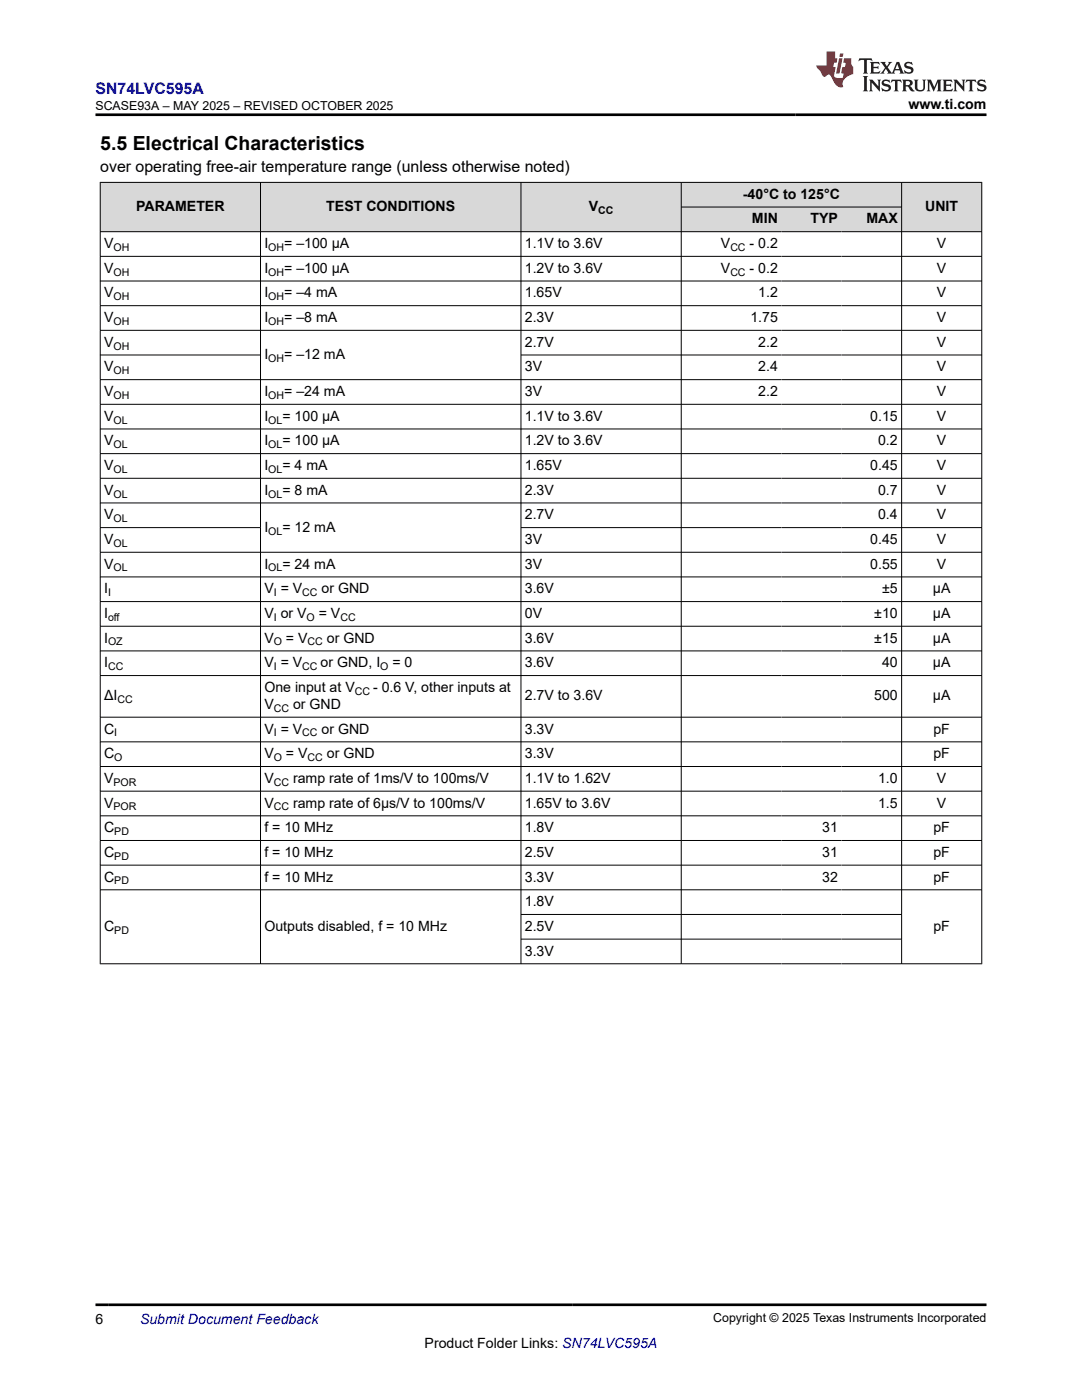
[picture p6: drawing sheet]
<svg xmlns="http://www.w3.org/2000/svg" width="216mm" height="279mm" viewBox="0 0 216 279" stroke-linecap="round" stroke-linejoin="round" font-family="sans-serif">
<g fill="#d8d8d8">
<path d="M20 36.4h175.9v4.9h-175.9z" fill-rule="evenodd"/>
<path d="M20.1 36.5h31.8v9.7h-31.8z" fill-rule="evenodd"/>
<path d="M52 36.5h51.9v9.7h-51.9z" fill-rule="evenodd"/>
<path d="M104 36.5h31.9v9.7h-31.9z" fill-rule="evenodd"/>
<path d="M136 36.5h43.8v4.8h-43.8z" fill-rule="evenodd"/>
<path d="M180 36.5h15.8v9.7h-15.8z" fill-rule="evenodd"/>
<path d="M136 41.4h19.9v4.8h-19.9z" fill-rule="evenodd"/>
<path d="M155.9 41.4h12v4.8h-12z" fill-rule="evenodd"/>
<path d="M167.9 41.4h11.9v4.8h-11.9z" fill-rule="evenodd"/>
</g>
<g fill="none" stroke="#000" stroke-width=".2">
<path d="M19.9 36.4h176.1M20 36.3v156.1M52 36.3v156.1M104 36.3v156.1M135.9 36.3v156.1M179.9 36.3v156.1M195.9 36.3v156.1M19.9 46.2h176.1M19.9 51.2h176.1M19.9 56.1h176.1M135.9 41.3h44.1M19.9 61h176.1"/>
<path d="M19.9 65.9h176.1M19.9 70.8h32.1M19.9 75.8h176.1M104 70.8h92M19.9 80.7h176.1M19.9 85.6h176.1M19.9 90.5h176.1M19.9 95.5h176.1M19.9 100.4h176.1M19.9 105.3h32.1M19.9 110.2h176.1M19.9 115.1h176.1"/>
<path d="M104 105.3h92M19.9 120.1h176.1M19.9 125h176.1M19.9 129.9h176.1M19.9 134.8h176.1M19.9 143.1h176.1M19.9 148.1h176.1M19.9 153h176.1M19.9 157.9h176.1M19.9 162.8h176.1M19.9 167.7h176.1M19.9 172.7h176.1"/>
<path d="M19.9 177.6h176.1M19.9 192.3h176.1M104 182.5h76M104 187.4h76"/>
</g>
<path d="M171.5 11.6l-.2 .6 .5-.2h.6v.1v2.2l-.2 .4h1l-.2-.4v-2.2v-.1h.5l.6 .2-.2-.6zM173.6 12.4l.2 .3v1.6l-.2 .4h1.9l.1-.6a1.08 1.08 0 0 1-1.3 .2v-.7h.6l.4 .2v-.7l-.4 .2h-.6v-.5l.2-.2a1 1 0 0 1 1 .3l-.1-.5zM175.7 12.4l.9 1.1-1 1.2h.9l-.2-.2 .5-.8 .4 .8-.2 .2h1.6l-.2-.2 .2-.5h.9l.1 .5-.1 .2h.9l-.2-.4-.8-1.9h-.5l-.9 2.1-.9-1.1 .9-1h-.8l.2 .2-.4 .6-.4-.6 .2-.2zM179 12.8l.4 1h-.7zM180.7 12.5a.65 .65 0 0 0-.2 .7 .65 .65 0 0 0 .6 .5l.6 .1 .1 .3a.79 .79 0 0 1-.7 .4 .79 .79 0 0 1-.7-.5l.1 .7 .2-.1a.93 .93 0 0 0 1.1 0 .93 .93 0 0 0 .4-.9 1.46 1.46 0 0 0-1.2-.6l-.1-.3a1.09 1.09 0 0 1 1.2 .2l-.2-.6-.1 .1-.5-.2zM172.2 15.2l.2 .4v2.2l-.2 .4h1l-.2-.4v-2.2l.2-.4zM173.4 15.9l.2 .4v1.5l-.2 .4h.8l-.3-.4 .1-1.3 1.6 1.8v-2l.2-.4h-.7l.1 .2 .1 1.1-1.2-1.3zM176.2 16a.65 .65 0 0 0-.2 .8 .65 .65 0 0 0 .6 .4l.6 .2 .1 .2a.79 .79 0 0 1-.7 .4 .79 .79 0 0 1-.7-.5l.1 .7 .2-.1a.93 .93 0 0 0 1.1 .1 .93 .93 0 0 0 .4-1 1.46 1.46 0 0 0-1.2-.5l-.1-.4a1.09 1.09 0 0 1 1.2 .2l-.1-.6-.2 .1-.5-.1zM177.9 15.9l-.1 .6a.63 .63 0 0 1 .8-.3v1.6l-.3 .4h1l-.2-.4v-1.6a.66 .66 0 0 1 .8 .3l-.1-.6zM180 15.9l.2 .4v1.5l-.2 .4h1l-.2-.2-.1-.7h.5l.1 .2a.79 .79 0 0 0 1.2 .6l-1-.9a.61 .61 0 0 0 .6-.6 .61 .61 0 0 0-.5-.7zM180.8 16.2h.1a.47 .47 0 0 1 .5 .1 .47 .47 0 0 1 .1 .5l-.1 .1-.7 .1zM182.3 15.9l.2 .2a2.27 2.27 0 0 0 .4 2 1.04 1.04 0 0 0 1.7-.7v-1.3l.2-.2h-.8l.2 .4v1.1a.6 .6 0 0 1-.6 .6 .6 .6 0 0 1-.6-.6v-1.1l.3-.4zM184.9 15.9l.2 .4v1.5l-.2 .4h.8l-.3-.4v-1.4l.9 1.9 .9-1.9v1.4l-.3 .4h1l-.2-.4v-1.5l.2-.4h-.8l-.7 1.5-.6-1.5zM188.1 15.9l.2 .4v1.5l-.2 .4h1.9l.1-.6a1.09 1.09 0 0 1-1.3 .2v-.7h.6l.4 .2v-.6l-.4 .2h-.6v-.6l.2-.1a1.01 1.01 0 0 1 1 .3l-.1-.6zM190.2 15.9l.3 .4v1.5l-.3 .4h.8l-.2-.4v-1.3l1.6 1.8v-2l.2-.4h-.7l.2 .2v1.1l-1.2-1.3zM192.8 15.9l-.1 .6a.63 .63 0 0 1 .8-.3v1.6l-.3 .4h1l-.2-.4v-1.6a.66 .66 0 0 1 .8 .3l-.1-.6zM195.2 16a.65 .65 0 0 0-.2 .8 .65 .65 0 0 0 .6 .4l.6 .2 .2 .2a.79 .79 0 0 1-.7 .4 .79 .79 0 0 1-.7-.5l.1 .7 .2-.1a.93 .93 0 0 0 1 .1 .93 .93 0 0 0 .5-1 1.46 1.46 0 0 0-1.3-.5v-.4a1.09 1.09 0 0 1 1.2 .2l-.2-.6-.2 .1-.5-.1z" fill="#231f20"/>
<path d="M164.9 10.3v2.7h-2l.1 .4 .8 1a.95 .95 0 0 0 1 .9 .59 .59 0 0 1 .5-.4 .59 .59 0 0 1 .5 .3l.4 .8a1.59 1.59 0 0 0 2.1 1.4 1.61 1.61 0 0 1 1-2.3l1-.3-.1-1.5a1.59 1.59 0 0 1-.3-1.7h-1.5l-.2 .9h.6l-.2 .9h-.5l-.2 .9v.3l.4 .1-.1 .9h-.7a.73 .73 0 0 1-1-.7l.3-1.5h-.5l.1-.9h.5l.2-.9h-.5v-1.3zM167.4 11.6l-.6 3.1h.7l.6-3.1zM167.6 10.7l-.1 .6h.7l.1-.6z" fill="#ed1c24"/>
<path d="M19 22.9h177.8M19 260.4h177.8" fill="none" stroke="#000" stroke-width=".53"/>
<text font-size="3.9" x="20" y="29.9">5.5 Electrical Characteristics</text>
<text font-size="3.2" fill="#00f" x="19" y="18.7">SN74LVC595A</text>
<text font-size="3.2" x="20" y="34.3">over operating free-air temperature range (unless otherwise noted)</text>
<g font-size="2.8">
<text x="181.3" y="21.8">www.ti.com</text>
<text x="148.2" y="39.7">-40°C to 125°C</text>
<text x="27.2" y="42.1">PARAMETER</text>
<text x="65.1" y="42.1">TEST CONDITIONS</text>
<text x="117.5" y="42.1">V</text>
<text x="150" y="44.6">MIN</text>
<text x="161.7" y="44.6">TYP</text>
<text x="172.9" y="44.6">MAX</text>
<text x="184.6" y="42.1">UNIT</text>
<text x="20.8" y="49.5">V</text>
<text x="52.7" y="49.5">I</text>
<text x="56.7" y="49.5">= –100 μA</text>
<text x="104.7" y="49.5">1.1V to 3.6V</text>
<text x="143.8" y="49.5">V</text>
<text x="149.6" y="49.5">- 0.2</text>
<text x="187" y="49.5">V</text>
<text x="20.8" y="54.4">V</text>
<text x="20.8" y="59.4">V</text>
<text x="52.7" y="54.4">I</text>
<text x="52.7" y="59.4">I</text>
<text x="56.7" y="54.4">= –100 μA</text>
<text x="56.7" y="59.4">= –4 mA</text>
<text x="104.7" y="54.4">1.2V to 3.6V</text>
<text x="104.7" y="59.4">1.65V</text>
<text x="143.8" y="54.4">V</text>
<text x="149.6" y="54.4">- 0.2</text>
<text x="151.3" y="59.4">1.2</text>
<text x="187" y="54.4">V</text>
<text x="187" y="59.4">V</text>
<text x="20.8" y="64.3">V</text>
<text x="52.7" y="64.3">I</text>
<text x="56.7" y="64.3">= –8 mA</text>
<text x="104.7" y="64.3">2.3V</text>
<text x="149.7" y="64.3">1.75</text>
<text x="187" y="64.3">V</text>
<text x="20.8" y="69.2">V</text>
<text x="52.7" y="71.7">I</text>
<text x="56.7" y="71.7">= –12 mA</text>
<text x="104.7" y="69.2">2.7V</text>
<text x="151.3" y="69.2">2.2</text>
<text x="187" y="69.2">V</text>
<text x="20.8" y="74.1">V</text>
<text x="104.7" y="74.1">3V</text>
<text x="151.3" y="74.1">2.4</text>
<text x="187" y="74.1">V</text>
<text x="20.8" y="79">V</text>
<text x="20.8" y="84">V</text>
<text x="52.7" y="79">I</text>
<text x="52.7" y="84">I</text>
<text x="56.4" y="84">= 100 μA</text>
<text x="56.7" y="79">= –24 mA</text>
<text x="104.7" y="79">3V</text>
<text x="104.7" y="84">1.1V to 3.6V</text>
<text x="151.3" y="79">2.2</text>
<text x="173.6" y="84">0.15</text>
<text x="187" y="79">V</text>
<text x="187" y="84">V</text>
<text x="20.8" y="88.9">V</text>
<text x="52.7" y="88.9">I</text>
<text x="56.4" y="88.9">= 100 μA</text>
<text x="104.7" y="88.9">1.2V to 3.6V</text>
<text x="175.2" y="88.9">0.2</text>
<text x="187" y="88.9">V</text>
<text x="20.8" y="93.8">V</text>
<text x="52.7" y="93.8">I</text>
<text x="56.4" y="93.8">= 4 mA</text>
<text x="104.7" y="93.8">1.65V</text>
<text x="173.6" y="93.8">0.45</text>
<text x="187" y="93.8">V</text>
<text x="20.8" y="98.7">V</text>
<text x="52.7" y="98.7">I</text>
<text x="56.4" y="98.7">= 8 mA</text>
<text x="104.7" y="98.7">2.3V</text>
<text x="175.2" y="98.7">0.7</text>
<text x="187" y="98.7">V</text>
<text x="20.8" y="103.6">V</text>
<text x="52.7" y="106.1">I</text>
<text x="56.4" y="106.1">= 12 mA</text>
<text x="104.7" y="103.6">2.7V</text>
<text x="175.2" y="103.6">0.4</text>
<text x="187" y="103.6">V</text>
<text x="20.8" y="108.6">V</text>
<text x="20.8" y="113.5">V</text>
<text x="52.7" y="113.5">I</text>
<text x="56.4" y="113.5">= 24 mA</text>
<text x="104.7" y="108.6">3V</text>
<text x="104.7" y="113.5">3V</text>
<text x="173.6" y="108.6">0.45</text>
<text x="173.6" y="113.5">0.55</text>
<text x="187" y="108.6">V</text>
<text x="187" y="113.5">V</text>
<text x="20.8" y="118.4">I</text>
<text x="52.7" y="118.4">V = V</text>
<text x="64.2" y="118.4">or GND</text>
<text x="104.7" y="118.4">3.6V</text>
<text x="176" y="118.4">±5</text>
<text x="186.2" y="118.4">µA</text>
<text x="20.8" y="123.3">I</text>
<text x="52.7" y="123.3">V or V</text>
<text x="63.6" y="123.3">= V</text>
<text x="104.7" y="123.3">0V</text>
<text x="174.5" y="123.3">±10</text>
<text x="186.2" y="123.3">µA</text>
<text x="20.8" y="128.3">I</text>
<text x="52.7" y="128.3">V</text>
<text x="57.1" y="128.3">= V</text>
<text x="65.2" y="128.3">or GND</text>
<text x="104.7" y="128.3">3.6V</text>
<text x="174.5" y="128.3">±15</text>
<text x="186.2" y="128.3">µA</text>
<text x="20.8" y="133.2">I</text>
<text x="52.7" y="133.2">V = V</text>
<text x="64" y="133.2">or GND, I</text>
<text x="78.3" y="133.2">= 0</text>
<text x="104.7" y="133.2">3.6V</text>
<text x="176" y="133.2">40</text>
<text x="186.2" y="133.2">µA</text>
<text x="20.8" y="139.8">ΔI</text>
<text x="52.7" y="141.5">V</text>
<text x="52.7" y="138.1">One input at V</text>
<text x="58.5" y="141.5">or GND</text>
<text x="74.4" y="138.1">- 0.6 V, other inputs at</text>
<text x="104.7" y="139.8">2.7V to 3.6V</text>
<text x="174.4" y="139.8">500</text>
<text x="186.2" y="139.8">µA</text>
<text x="20.8" y="146.4">C</text>
<text x="52.7" y="146.4">V = V</text>
<text x="64.2" y="146.4">or GND</text>
<text x="104.7" y="146.4">3.3V</text>
<text x="186.3" y="146.4">pF</text>
<text x="20.8" y="151.3">C</text>
<text x="52.7" y="151.3">V</text>
<text x="57.1" y="151.3">= V</text>
<text x="65.2" y="151.3">or GND</text>
<text x="104.7" y="151.3">3.3V</text>
<text x="186.3" y="151.3">pF</text>
<text x="20.8" y="156.2">V</text>
<text x="20.8" y="161.2">V</text>
<text x="52.7" y="156.2">V</text>
<text x="52.7" y="161.2">V</text>
<text x="58.5" y="156.2">ramp rate of 1ms/V to 100ms/V</text>
<text x="58.5" y="161.2">ramp rate of 6µs/V to 100ms/V</text>
<text x="104.7" y="156.2">1.1V to 1.62V</text>
<text x="104.7" y="161.2">1.65V to 3.6V</text>
<text x="175.2" y="156.2">1.0</text>
<text x="175.2" y="161.2">1.5</text>
<text x="187" y="156.2">V</text>
<text x="187" y="161.2">V</text>
<text x="20.8" y="166.1">C</text>
<text x="52.7" y="166.1">f = 10 MHz</text>
<text x="104.7" y="166.1">1.8V</text>
<text x="164.1" y="166.1">31</text>
<text x="186.3" y="166.1">pF</text>
<text x="20.8" y="171">C</text>
<text x="52.7" y="171">f = 10 MHz</text>
<text x="104.7" y="171">2.5V</text>
<text x="164.1" y="171">31</text>
<text x="186.3" y="171">pF</text>
<text x="20.8" y="175.9">C</text>
<text x="52.7" y="175.9">f = 10 MHz</text>
<text x="104.7" y="175.9">3.3V</text>
<text x="164.1" y="175.9">32</text>
<text x="186.3" y="175.9">pF</text>
<text x="20.8" y="185.8">C</text>
<text x="52.7" y="185.8">Outputs disabled, f = 10 MHz</text>
<text x="104.7" y="180.9">1.8V</text>
<text x="104.7" y="185.8">2.5V</text>
<text x="186.3" y="185.8">pF</text>
<text x="104.7" y="190.7">3.3V</text>
<text x="19" y="264.2">6</text>
<text x="84.7" y="269">Product Folder Links: SN74LVC595A</text>
</g>
<text font-size="2.8" fill="#00f" x="27.9" y="264.2">Submit Document Feedback</text>
<g font-size="2.5">
<text x="19" y="21.9">SCASE93A – MAY 2025 – REVISED OCTOBER 2025</text>
<text x="142.3" y="263.9">Copyright © 2025 Texas Instruments Incorporated</text>
</g>
<g font-size="2.1">
<text x="119.4" y="42.7">CC</text>
<text x="22.6" y="50.1">OH</text>
<text x="53.5" y="50.1">OH</text>
<text x="145.7" y="50.1">CC</text>
<text x="22.6" y="55">OH</text>
<text x="22.6" y="59.9">OH</text>
<text x="53.5" y="55">OH</text>
<text x="53.5" y="59.9">OH</text>
<text x="145.7" y="55">CC</text>
<text x="22.6" y="64.8">OH</text>
<text x="53.5" y="64.8">OH</text>
<text x="22.6" y="69.8">OH</text>
<text x="22.6" y="74.7">OH</text>
<text x="53.5" y="72.2">OH</text>
<text x="22.6" y="79.6">OH</text>
<text x="53.5" y="79.6">OH</text>
<text x="22.6" y="84.5">OL</text>
<text x="22.6" y="89.4">OL</text>
<text x="53.5" y="84.5">OL</text>
<text x="53.5" y="89.4">OL</text>
<text x="22.6" y="94.4">OL</text>
<text x="53.5" y="94.4">OL</text>
<text x="22.6" y="99.3">OL</text>
<text x="53.5" y="99.3">OL</text>
<text x="22.6" y="104.2">OL</text>
<text x="53.5" y="106.7">OL</text>
<text x="22.6" y="109.1">OL</text>
<text x="21.6" y="119">I</text>
<text x="22.6" y="114.1">OL</text>
<text x="53.5" y="114.1">OL</text>
<text x="54.6" y="119">I</text>
<text x="60.3" y="119">CC</text>
<text x="21.6" y="123.9">off</text>
<text x="54.6" y="123.9">I</text>
<text x="61.2" y="123.9">O</text>
<text x="67.9" y="123.9">CC</text>
<text x="21.6" y="128.8">OZ</text>
<text x="54.6" y="128.8">O</text>
<text x="61.4" y="128.8">CC</text>
<text x="21.6" y="133.7">CC</text>
<text x="54.6" y="133.7">I</text>
<text x="60.3" y="133.7">CC</text>
<text x="75.9" y="133.7">O</text>
<text x="23.4" y="140.4">CC</text>
<text x="54.6" y="142">CC</text>
<text x="70.8" y="138.7">CC</text>
<text x="22.8" y="147">I</text>
<text x="54.6" y="147">I</text>
<text x="60.3" y="147">CC</text>
<text x="22.8" y="151.9">O</text>
<text x="54.6" y="151.9">O</text>
<text x="61.4" y="151.9">CC</text>
<text x="22.6" y="156.8">POR</text>
<text x="22.6" y="161.7">POR</text>
<text x="54.6" y="156.8">CC</text>
<text x="54.6" y="161.7">CC</text>
<text x="22.8" y="166.7">PD</text>
<text x="22.8" y="171.6">PD</text>
<text x="22.8" y="176.5">PD</text>
<text x="22.8" y="186.3">PD</text>
</g>
</svg>
